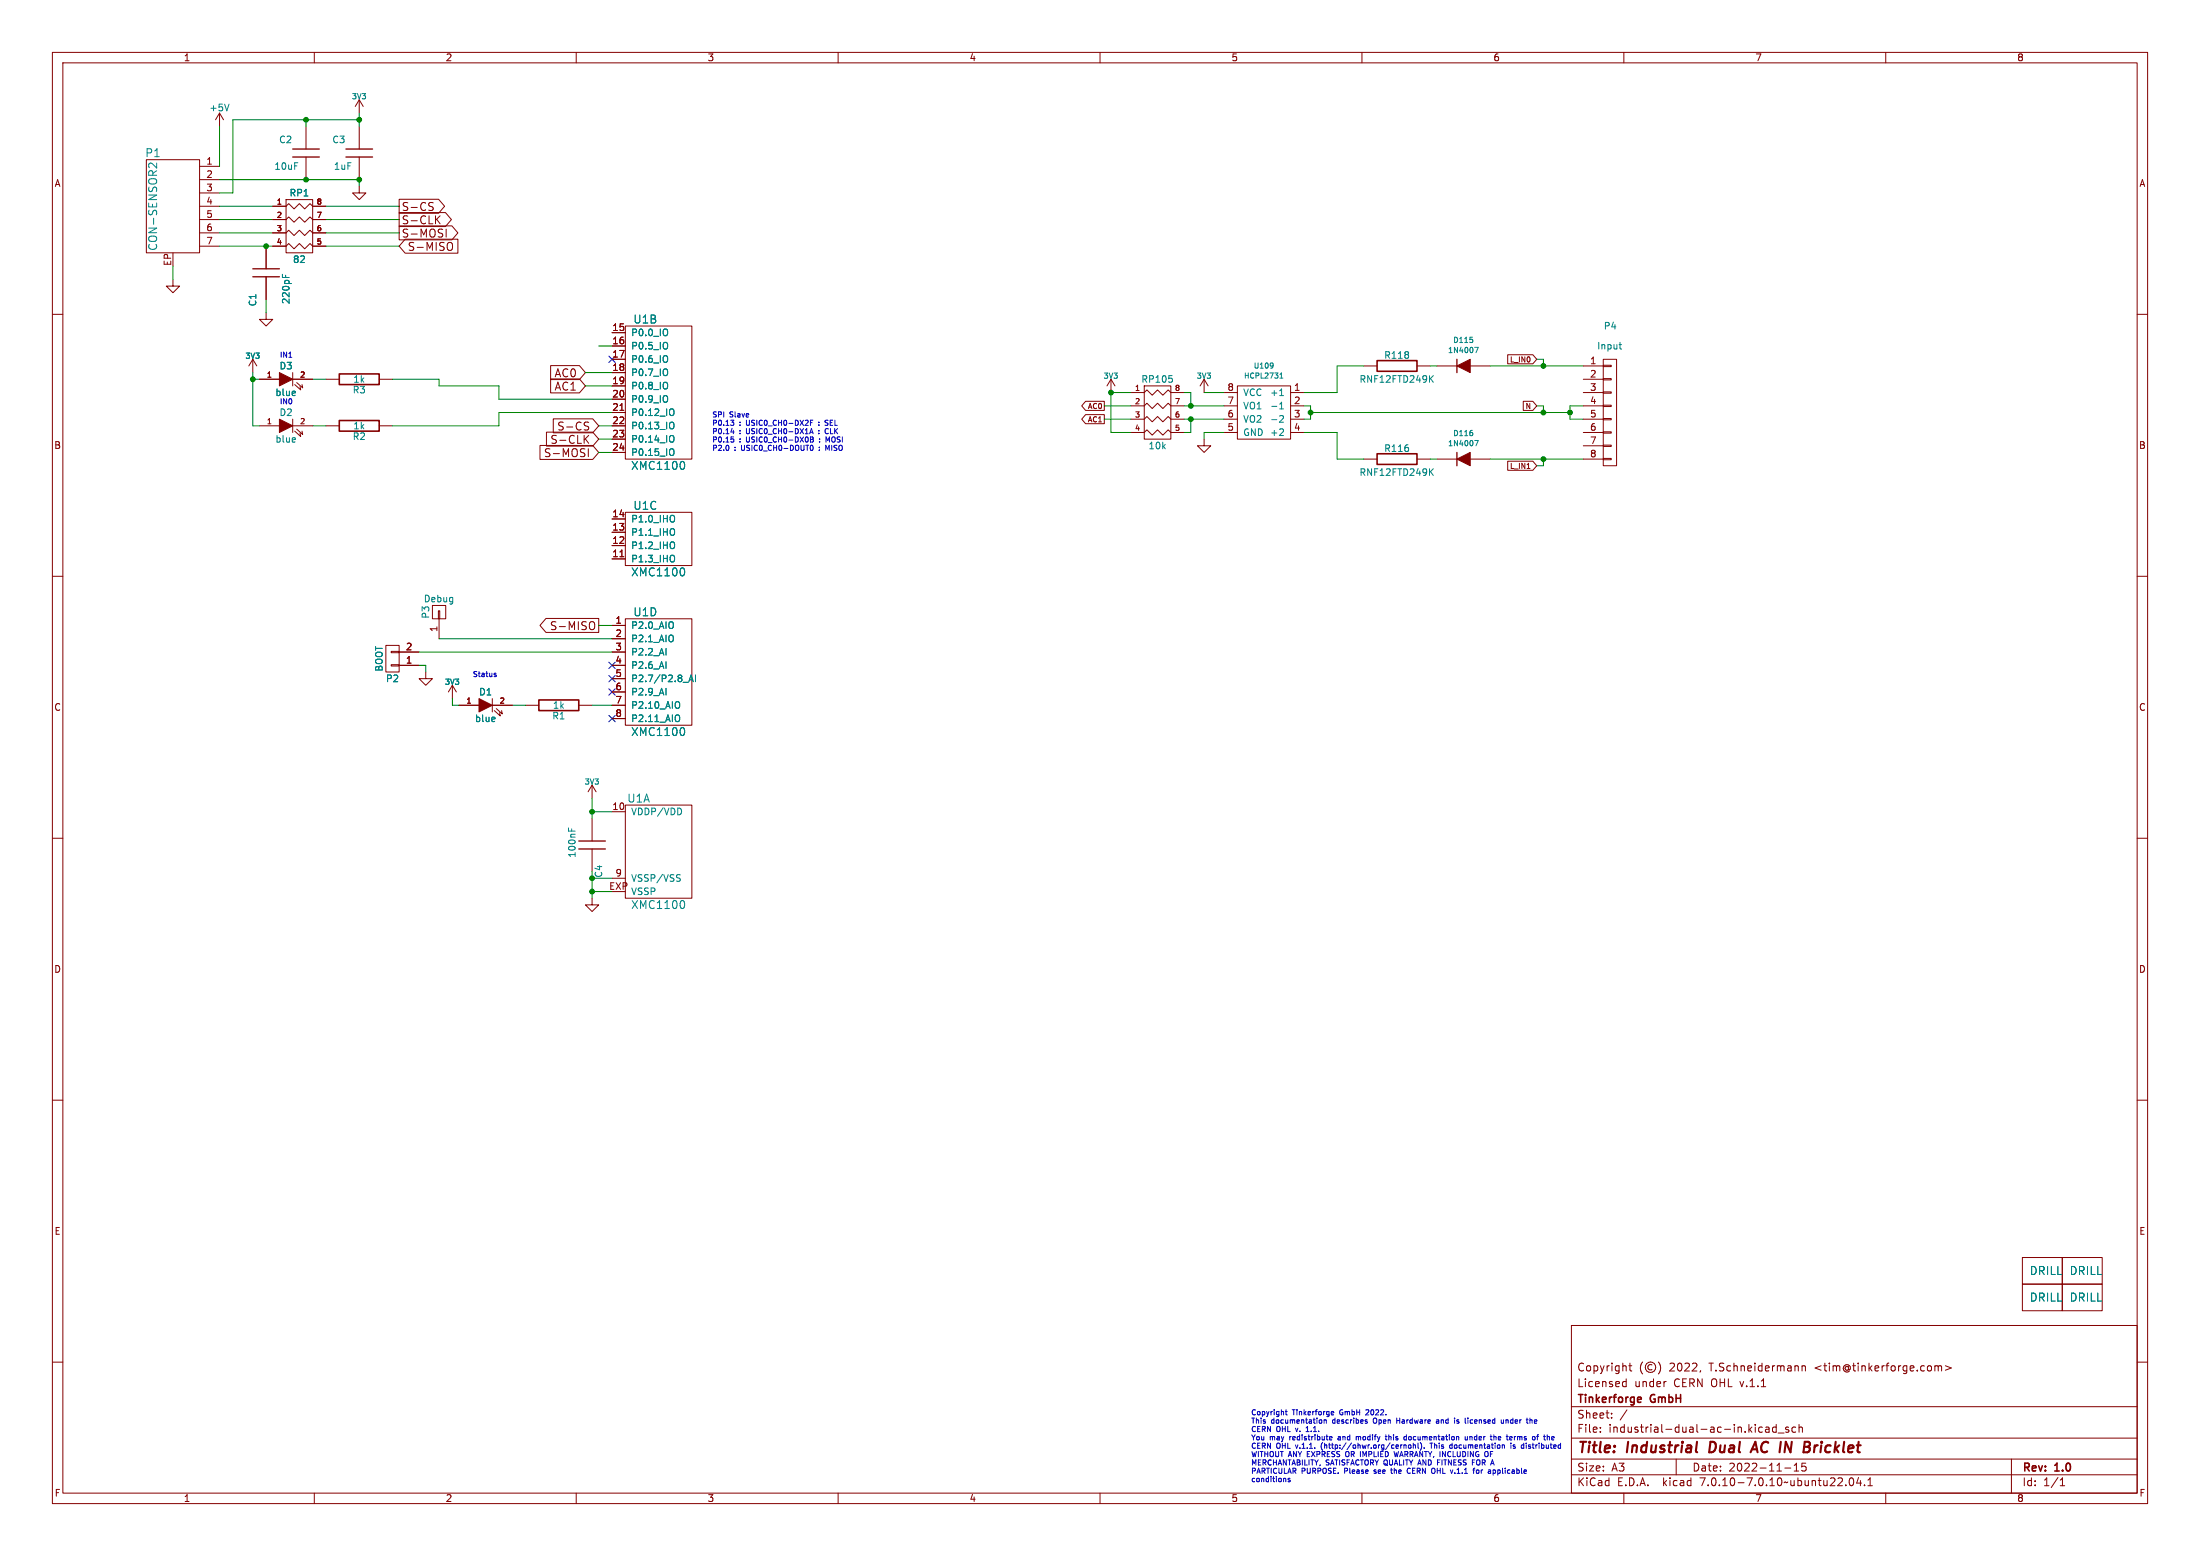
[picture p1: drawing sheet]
<svg xmlns="http://www.w3.org/2000/svg" width="420mm" height="297mm" viewBox="0 0 420 297" stroke-linecap="round" stroke-linejoin="round" font-family="sans-serif">
<g fill="none" stroke="#840000" stroke-width=".19">
<path d="M10 10h400v277h-400zM12 12h396v273h-396zM60 10v2M68.6 19.1v2.5M68.6 19.1l.7 1.2M68.6 19.1l-.8 1.2M110 10v2M160 10v2M210 10v2M260 10v2M310 10v2M360 10v2"/>
<path d="M27.9 30.5h10.2v17.8h-10.2zM38.1 39.4h3.8M38.1 31.8h3.8M38.1 34.3h3.8M38.1 36.8h3.8M41.9 21.6l-.8 1.3M41.9 21.6v2.5M41.9 21.6l.8 1.3M52.1 39.4h2.5l.5-.5 1 1 1-1 1.1 1 1-1 .5 .5h2.5M54.6 38.1h5.1v10.2h-5.1zM58.4 24.1v4.3M58.4 30v4.3"/>
<path d="M68.6 35.6v1.2h1.2l-1.2 1.3-1.3-1.3h1.3M68.6 24.1v4.3M68.6 30v4.3M76.2 38h7.5l1.2 1.4-1.2 1.3h-7.5zM82.1 39.4l.5 .1 .1 .4-.3 .3h-.3M82.1 38.7h.6M10 60h2M33 53.3v1.3h1.3l-1.3 1.3-1.3-1.3h1.3M38.1 41.9h3.8M38.1 44.5h3.8M38.1 47h3.8M50.8 59.7v1.3h1.3l-1.3 1.2-1.3-1.2h1.3"/>
<path d="M50.8 47v4.3M50.8 52.8v4.4M52.1 47h2.5l.5-.5 1 1 1-1 1.1 1 1-1 .5 .5h2.5M52.1 44.5h2.5l.5-.6 1 1.1 1-1.1 1.1 1.1 1-1.1 .5 .6h2.5M52.1 41.9h2.5l.5-.5 1 1 1-1 1.1 1 1-1 .5 .5h2.5M76.2 43.1h10.1l1.1 1.4-1.1 1.3h-10.1zM76.2 40.6h8.8l1.2 1.3-1.2 1.3h-8.8zM77.3 45.7h10.1v2.6h-10.1l-1.1-1.3zM83.4 41.8l.6 .9M84 41.2l-.9 .9M85.2 43.7v1.6M85.7 46.3a.51 .51 0 0 1 .7 .5v.5a.51 .51 0 0 1-.7 .5"/>
<path d="M408 60h2M48.3 68.6l.7 1.3M48.3 68.6v2.5M48.3 68.6l-.8 1.3M49.5 72.4h3.8M55.9 72.4h3.8M55.9 71.1v2.6M56.3 73.4l1.1 1-.1-.6M56.6 73l1.2 1-.1-.6M62.2 72.4h2.6M72.4 72.4h2.5M105.1 69.8h5.5l1.2 1.3-1.2 1.4h-5.5z"/>
<path d="M105.1 72.3h5.5l1.2 1.4-1.2 1.3h-5.5zM105.6 79.9h7.6l1.1 1.4-1.1 1.3h-7.6zM116.8 63.5h2.6M116.8 66h2.6M116.8 68.6h2.6M116.8 71.1h2.6M116.8 73.7h2.6M116.8 76.2h2.6M116.8 78.7h2.6M118.4 78.3h.7M119.4 62.2h12.7v25.4h-12.7zM207.2 79.1h3.6v1.8h-3.6l-.7-.9z"/>
<path d="M207.2 76.6h3.6v1.7h-3.6l-.7-.8zM212.1 72.4l.8 1.3M212.1 72.4v2.5M212.1 72.4l-.8 1.3M215.9 77.5h2.5l.5-.5 1.1 1 1-1 1 1 1-1 .5 .5h2.6M215.9 74.9h2.5l.5-.5 1.1 1 1-1 1 1 1-1 .5 .5h2.6M218.4 73.7h5.1v10.1h-5.1zM229.9 72.4l.7 1.3M229.9 72.4v2.5M229.9 72.4l-.8 1.3M233.7 74.9h2.5M233.7 77.5h2.5"/>
<path d="M236.2 73.7h10.2v10.1h-10.2zM246.4 74.9h2.5M246.4 77.5h2.5M260.3 69.9h2.6M270.5 69.9h2.5M274.3 69.9h3.8M280.7 69.9h3.8M287.8 67.7h4.8l.8 .9-.8 .8h-4.8zM290.8 76.6h1.8l.8 .9-.8 .8h-1.8zM302.3 69.9h3.8M302.3 72.4h3.8M302.3 74.9h3.8"/>
<path d="M302.3 77.5h3.8M306.1 68.6h2.5v20.3h-2.5zM306.1 79.9h1.5v.2h-1.5zM306.1 77.3h1.5v.3h-1.5zM306.1 74.8h1.5v.3h-1.5zM306.1 72.3h1.5v.2h-1.5zM306.1 69.7h1.5v.3h-1.5zM49.5 81.3h3.8M55.9 80v2.6M55.9 81.3h3.8M56.3 82.3l1.1 1-.1-.6M56.6 81.9l1.2 1-.1-.6"/>
<path d="M62.2 81.3h2.6M72.4 81.3h2.5M103.1 85h10.1l1.1 1.4-1.1 1.3h-10.1zM104.3 82.5h8.9l1.1 1.3-1.1 1.4h-8.9zM111.7 83.8l.7 .8M111.8 81.3l.4 .1 .2 .4-.3 .3h-.4M111.8 80.6h.6M112.3 85.6v1.6M112.4 83.1l-.9 .9M116.8 99.1h2.6M116.8 81.3h2.6M116.8 83.8h2.6"/>
<path d="M116.8 86.4h2.6M119.4 97.8h12.7v10.2h-12.7zM215.9 82.6h2.5l.5-.6 1.1 1.1 1-1.1 1 1.1 1-1.1 .5 .6h2.6M215.9 80h2.5l.5-.5 1.1 1 1-1 1 1 1-1 .5 .5h2.6M229.9 83.8v1.3h-1.3l1.3 1.3 1.2-1.3h-1.2M233.7 80h2.5M233.7 82.6h2.5M246.4 80h2.5M246.4 82.6h2.5M260.3 87.6h2.6M270.5 87.6h2.5M274.3 87.6h3.8"/>
<path d="M280.7 87.6h3.8M287.8 88h4.8l.8 .9-.8 .9h-4.8zM291.5 89.4h.6M302.3 80h3.8M302.3 82.6h3.8M302.3 85.1h3.8M302.3 87.6h3.8M306.1 87.5h1.5v.3h-1.5zM306.1 85h1.5v.2h-1.5zM306.1 82.4h1.5v.3h-1.5zM10 110h2M82.5 115.6h2.6v2.5h-2.6z"/>
<path d="M83.7 116.6h.2v1.5h-.2zM83.8 118.1v3.8M104.2 118h10.1v2.7h-10.1l-1.1-1.3zM112.9 118.7a.51 .51 0 0 1 .6 .5v.5a.51 .51 0 0 1-.6 .5M116.8 119.4h2.6M116.8 106.7h2.6M116.8 104.1h2.6M116.8 101.6h2.6M118.4 106.3h.7M119.4 118.1h12.7v20.3h-12.7zM408 110h2M73.7 123.2h2.5v5.1h-2.5z"/>
<path d="M74.7 124.3h1.5v.3h-1.5zM74.7 126.9h1.5v.2h-1.5zM76.2 124.5h3.8M76.2 127h3.8M81.3 128.3v1.2h1.2l-1.2 1.3-1.3-1.3h1.3M86.4 130.8l.7 1.3M86.4 130.8v2.6M86.4 130.8l-.8 1.3M87.6 134.6h3.8M94 134.6h3.8M94 133.4v2.5M94.4 135.6l1.1 1.1-.1-.7"/>
<path d="M94.7 135.3l1.2 1-.1-.7M100.3 134.6h2.6M110.5 134.6h2.5M116.8 121.9h2.6M116.8 124.5h2.6M116.8 127h2.6M116.8 129.5h2.6M116.8 132.1h2.6M116.8 134.6h2.6M116.8 137.2h2.6M10 160h2M113 149.9l.8 1.2"/>
<path d="M113 149.9v2.5M113 156.2v4.3M113 149.9l-.7 1.2M116.8 154.9h2.6M119.4 153.7h12.7v17.8h-12.7zM408 160h2M113 171.5v1.2h1.3l-1.3 1.3-1.2-1.3h1.2M113 162.1v4.3M116.8 167.6h2.6M10 210h2M408 210h2M10 260h2"/>
<path d="M300 253h108v32h-108zM313.6 260a1.73 1.73 0 0 0 0 2.3M316.6 260a1.72 1.72 0 0 1 0 2.3M386.1 240h7.6v5.1h-7.6zM386.1 245.1h7.6v5.1h-7.6zM393.7 240h7.6v5.1h-7.6zM393.7 245.1h7.6v5.1h-7.6zM408 260h2M300 278.5h108M300 274.5h108M300 268.5h108M305.5 273.2v.2"/>
<path d="M305.5 272.5v.1M307.7 270.5v.2M307.7 269.8v.1M309.9 264.6h.5M309.9 263.8h.5M310.4 263.2v1.5M310.6 269.1l-1.3 1.9M310.9 260.7h.6M311.2 260.2v1.3l.3 .2M315.4 260.5a.52 .52 0 0 0-.8 .5 .52 .52 0 0 0 .8 .4M317.9 263.7h.2M320 278.5v3"/>
<path d="M324.7 261.6l-.2 .3M335.7 273.1l.3 .3 .4-.1M336.4 272.5l-.4-.1-.3 .3M337.1 272.5h.6v.9M337.7 272.7l-.5 .1a.29 .29 0 0 0-.2 .3 .29 .29 0 0 0 .2 .3l.5-.1M339.1 272.5l-.4-.1-.3 .3 .1 .6h.6M339.1 271.9v1.5M339.4 273.5h1.2M341.4 272.5l-.3-.1-.2 .2v.2l.5 .2v.3h-.5M342.5 279.7l.4-.4v1.5M342.8 272.5l-.4-.1-.3 .3 .1 .6h.6M343.4 272.5l.3-.1 .3 .1 .1 .9"/>
<path d="M343.4 271.9v1.5M344 260.8l.2-.1 .4 .1 .1 .9M344 260.7v1M344.7 279.3h-.7l-.1 .7 .3-.1h.5l.1 .2-.1 .5-.2 .2-.6-.2M369.4 260.8l.4-.1 .2 .2M369.4 260.7v1M370 260.9l.2-.2 .4 .1 .1 .9M370 260.9v.8M371.4 260.7l1.1 .4-1.1 .4M384 278.5v6.5M60 285v2M110 285v2"/>
<path d="M160 285v2M210 285v2M260 285v2M300 281.5h108M310 285v2M340.7 280.2h1.2M342.5 280.8h.9M352.4 283.4v.2M353.2 282.2l.2-.1a.8 .8 0 0 1 .5 .7 .8 .8 0 0 1-.5 .8 .99 .99 0 0 1-.2-1.4zM354.8 282l-.4 1.1h1M355.2 282.6v1M355.9 283.4v.2"/>
<path d="M356.6 283.6h.8M356.6 282.5l.4-.4v1.5M360 285v2M393.3 283.6h.9M393.3 282.5l.4-.4v1.5"/>
<circle cx="315.1" cy="261" r="1"/>
</g>
<path d="M326.5 275.2l-.2 2h.5M334.2 277.2l.9-2 .4 2M334.5 276.6h.9M346.5 275.9l-.2 1.3M346.8 275.9l-.4 .4" fill="none" stroke="#840000" stroke-width=".4"/>
<path d="M64.8 71.4h7.6v2h-7.6zM262.9 68.8h7.6v2.1h-7.6zM64.8 80.3h7.6v2h-7.6zM262.9 86.6h7.6v2h-7.6zM102.9 133.6h7.6v2h-7.6zM313.1 266.7l.2 .3-.7 .2M313.3 267.6l-.2 .1" fill="none" stroke="#840000" stroke-width=".3"/>
<g fill="none" stroke="#008484" stroke-width=".19">
<path d="M43.7 19.9l-.4 1.3M29.9 31.1v1l-1.1-1-.3 .2-.1 .5M53.9 52.4v.6M54.5 52.5v.5M56.3 74.7l.1 .3-.6 .1M127.4 63v.9M127.4 65.5v.9M127.4 68.1v.9M127.4 70.6v.9M127.4 73.2v.9M127.4 75.7v.9M128.4 78l.1 .1a.81 .81 0 0 1-.1 1.2"/>
<path d="M223.2 71.7h.6M223.7 72.2l.1 .2-.1 .5M242.8 77.6h1M243 69.3v.6l-.1 .3M243 69.7v.2M244.3 75.5h.7M244.3 78h.7M244.3 77.1l.4-.3v1.2M244.3 71.5l.3-.3v1M244.3 72.2h.6M244.5 79.3l.4 .1 .1 .3-.8 .9h.8M273.1 72.2l.5 .8"/>
<path d="M273.6 71.7l-.7 .7M281.1 64.9v.4M281.5 66.3h.7l-.4 1M309.1 65.8h.5M309.3 66.4l.3 .2M56.3 83.6l.1 .3-.6 .1M128.4 80.6l.1 .1a.81 .81 0 0 1-.1 1.2M128.4 83.1l.1 .1a.81 .81 0 0 1-.1 1.2M128.4 85.7h.1a.81 .81 0 0 1-.1 1.2M128.6 98.4a.9 .9 0 0 1 0 1.2M130.5 88.1l.2 .6-.2 .8M244.9 81.9l.1 .2v.3l-.8 .7h.8"/>
<path d="M273.1 90l.5 .7M273.6 89.5l-.7 .7M281.1 82.6v.5M281.5 84.1h.7l-.4 1M128.6 106.1a.9 .9 0 0 1 0 1.1M128.6 101a.9 .9 0 0 1 0 1.1M128.6 103.5a.9 .9 0 0 1 0 1.2M130.5 108.5l.2 .5-.2 .8M94.4 137l.1 .2-.6 .1M129.6 134a.9 .9 0 0 1 0 1.1M129.6 136.5a.9 .9 0 0 1 0 1.2M130.4 130.2h1"/>
<path d="M130.5 138.9l.2 .6-.2 .8M131.5 130.1l.4-1.3 .4 1.3M131.6 129.8h.6M132.8 128.8v1.3M108.5 158v.6M109.1 158.2v.4M130.1 154.6v.6M129.4 166.9l.5 .1M129.6 167.6l.3 .3-.3 .3M130.5 172l.2 .5-.2 .8"/>
</g>
<path d="M55.9 28.4h5.1M55.9 30h5.1M66 28.4h5.1M66 30h5.1M48.3 51.3h5M48.3 52.8h5M278.1 68.6v2.5M278.1 86.4v2.5M110.5 162.1h5.1M110.5 160.5h5.1" fill="none" stroke="#840000" stroke-width=".25"/>
<g fill="#840000" stroke="#840000" stroke-width=".19">
<path d="M53.3 71.1l2.6 1.3-2.6 1.3z"/>
<path d="M91.4 133.4l2.6 1.2-2.6 1.3z"/>
<path d="M278.1 69.9l2.6-1.3v2.5z"/>
<path d="M278.1 87.6l2.6-1.2v2.5z"/>
<path d="M53.3 80l2.6 1.3-2.6 1.3z"/>
</g>
<g fill="none" stroke="#0000c2" stroke-width=".19">
<path d="M55.1 68.2h.6M139.5 82.5h.6M139.6 83.4h.4M139.9 80.6l.2 .2v.2l-.2 .2M139.9 83.8l.2 .2v.2l-.2 .2M140 82.1v.7M140.1 80.2l-.3 .4M154.6 82.8l.3-1 .3 1M154.7 82.5h.4M154.7 80.7h.3M154.7 83.4l.5 .1v.2l-.2 .2M154.7 83.9h.3"/>
<path d="M154.8 85h.1a.48 .48 0 0 1 .4 .5 .48 .48 0 0 1-.5 .4M155 83.9l.3 .2-.1 .2-.5 .1M155.2 80.2h-.5v1M156.3 81.1v.1M156.3 80.6v.1M156.3 82.2v.1M156.3 82.7v.1M156.4 85.9v.1M156.4 85.4v.1M156.5 84.3v.1M156.5 83.8v.1M157.5 81.1l.4 .1"/>
<path d="M157.8 81.8a.53 .53 0 0 0-.3 .5 .53 .53 0 0 0 .3 .5M157.9 80.2h-.2l-.2 .2 .1 .2 .3 .1M158 85.7l-.4-.7v1M158 84.1l-.3-.7v1M94.5 128.8l.3 .2-.4 .2M94.5 128.5h.2M245.4 269.4h.3M245.5 269.1v.8l.2 .2M249.3 273.3h.6M249.5 272.4l-.2 .2M252 271l.4 .2-.1 .4-.3 .1M252.3 275.6v.9"/>
<path d="M252.8 271.1h.4v.6M252.8 271v.7M253.8 274.5l.5-.1-.1-.2h-.2l-.2 .1 .1 .5h.3M254.1 269.6l.2-.2 .3 .2-.5 .1M254.1 269.9l.2 .2 .3-.1M255.6 274.2h-.1M255.6 274.5l-.2 .1 .2 .3M256.9 277.2v.5l.1 .3M258.9 274.2v.7M259.3 274.2l-.4 .1M260.8 269.1l-.1 .1M260.9 271.3l.1 .2-.1 .2"/>
<path d="M260.9 271l.1 .1M261.3 269.5l-.6 .6h.6M262.3 270.7l-.1 .3 .1 .6M264.4 274.2h.4M264.6 273.9v.8l.2 .2M266.1 277.1l.3 .9 .2-.7 .1 .7M266.6 270.7v1M266.6 271.1h.6M268 275.9l.4-.1v.7M268.1 274.8h.4M268.1 274.2h.4M268.5 273.9v1"/>
<path d="M269 275.8h.2l.2 .2v.3l-.2 .2-.3-.2zM269.8 275.9l.4-.1v.7M269.8 275.5v1M270.7 275.5v.8l.1 .2M271.2 275.4a1.16 1.16 0 0 1 0 1.4M271.9 276.4v.1M273.2 275.5v1M274.2 271.1h.4l.1 .6M274.4 279.1h.4M274.7 271.2l-.5 .2 .1 .3 .4-.1M276.8 275.8h.4M276.8 276.4h.4"/>
<path d="M277.2 275.5v1M278.5 271.1l-.3-.1-.1 .2 .4 .3M278.5 271.5l-.1 .2-.3-.1M279.7 274.2l.1 .6h.3M280.1 274.2v.7M280.6 274.2v.7M280.8 271l-.1 .2v.3l.1 .2M280.9 274.2l-.3 .1M281.1 279.1h.3M284.1 277.2v.7M284.5 277.5h.4M284.5 277.1v.9"/>
<path d="M285.2 274.3l.4-.1v.7M287 271.6h-.4M287 271v.7M287.2 275.8v.7M287.5 271.1h.4v.6M287.5 271v.7M288.4 275.5v.1M288.4 275.8v.7M289.1 274.2v.7M289.2 275.8h-.2l-.1 .1 .3 .3v.2h-.3M289.3 274.2l-.2 .2M291.4 275.5v.1"/>
<path d="M291.4 275.8v.7M292.2 271l.3 .1v.6M293.1 271l-.2 .1v.4l.2 .2M293.3 274.2h.4M293.4 271.2l-.5 .1M293.7 273.9h-.2M296.4 274.2h.2l.1 .2-.5 .1M296.6 274.8l-.2 .1M245.3 282.2l.2 .1v.5M246.3 282.2h-.3l-.1 .1 .4 .2v.3h-.4M262.3 281.2h.1M262.4 280.6l-.1 .1 .1 .2"/>
<path d="M265.5 280.6h.3M265.6 280.2v.9l.2 .1M268.6 280.8l.2 .4 .4-.1M268.8 280.3l-.2 .4M269.2 280.3h.1M273.9 280.4v.7M281.9 280.6h.3l.2 .2v.2l-.2 .2-.4-.2zM285.1 280.6l.4 .2v.3l-.4 .1"/>
</g>
<g fill="none" stroke="#008400" stroke-width=".19">
<path d="M41.9 34.3h26.7v1.3M41.9 39.4h10.2M41.9 24.1v7.7M58.4 22.9v1.2M62.2 39.4h14M68.6 21.6v2.5M68.6 22.9h-24.2v13.9h-2.5M33 50.8v2.5M41.9 41.9h10.2M41.9 47h10.2M41.9 44.5h10.2M50.8 57.2v2.5"/>
<path d="M62.2 41.9h14M62.2 47h14M62.2 44.5h14M48.3 72.4h1.2M48.3 71.1v10.2h1.2M59.7 72.4h2.5M74.9 72.4h8.9v1.3h11.4v2.5h21.6M111.8 73.7h5M111.8 71.1h5M114.3 66h2.5M116.8 78.7h-21.6v2.6h-20.3M210.8 77.5h5.1"/>
<path d="M215.9 74.9h-3.8v7.7h3.8M226.1 77.5h7.6M226.1 74.9h1.2v2.6M229.9 74.9h3.8M248.9 77.5h1.3v2.5h-1.3M250.2 78.7h49.5M260.3 69.9h-5v5h-6.4M273 69.9h1.3M284.5 69.9h17.8M293.4 77.5h1.2v1.2M293.4 68.6h1.2v1.3M302.3 77.5h-2.6v2.5h2.6"/>
<path d="M59.7 81.3h2.5M114.3 81.3h2.5M114.3 83.8h2.5M114.3 86.4h2.5M210.8 80h5.1M226.1 80h7.6M227.3 80v2.6h-1.2M233.7 82.6h-3.8v1.2M248.9 82.6h6.4v5h5M273 87.6h1.3M284.5 87.6h17.8M294.6 87.6v1.3h-1.2"/>
<path d="M114.3 119.4h2.5M80 124.5h36.8M80 127h1.3v1.3M83.8 121.9h33M86.4 133.4v1.2h1.2M97.8 134.6h2.5M113 134.6h3.8M113 152.4v3.8M113 154.9h3.8M113 166.4v5.1M113 170.2h3.8M113 167.6h3.8"/>
</g>
<path d="M116.2 68l1.2 1.2M117.4 68l-1.2 1.2M116.2 136.6l1.2 1.2M116.2 131.5l1.2 1.2M116.2 128.9l1.2 1.2M116.2 126.4l1.2 1.2M117.4 136.6l-1.2 1.2M117.4 131.5l-1.2 1.2M117.4 128.9l-1.2 1.2M117.4 126.4l-1.2 1.2" fill="none" stroke="#000084" stroke-width=".19"/>
<g fill="#008400" stroke="#008400" stroke-width=".19">
<circle cx="227.3" cy="77.5" r=".46"/>
<circle cx="227.3" cy="80" r=".46"/>
<circle cx="212.1" cy="74.9" r=".46"/>
<circle cx="50.8" cy="47" r=".46"/>
<circle cx="58.4" cy="22.9" r=".46"/>
<circle cx="68.6" cy="22.9" r=".46"/>
<circle cx="48.3" cy="72.4" r=".46"/>
<circle cx="58.4" cy="34.3" r=".46"/>
<circle cx="299.7" cy="78.7" r=".46"/>
<circle cx="250.2" cy="78.7" r=".46"/>
<circle cx="294.6" cy="78.7" r=".46"/>
<circle cx="294.6" cy="69.9" r=".46"/>
<circle cx="294.6" cy="87.6" r=".46"/>
<circle cx="113" cy="154.9" r=".46"/>
<circle cx="113" cy="170.2" r=".46"/>
<circle cx="113" cy="167.6" r=".46"/>
<circle cx="68.6" cy="34.3" r=".46"/>
</g>
<g font-size="2.8" fill="#840000">
<text x="301" y="277.9">Title:</text>
<text x="310.6" y="277.9">Industrial</text>
<text x="327.2" y="277.9">Dual</text>
<text x="336.2" y="277.9">AC IN</text>
<text x="347.6" y="277.9">Bricklet</text>
</g>
<g font-size="2.1" fill="#008484">
<text x="27.6" y="30.2">P1</text>
<text x="30.2" y="48" transform="rotate(-90 30.2 48)">CON-SENSOR2</text>
<text x="120.8" y="62">U1B</text>
<text x="120.4" y="89.9">XMC1100</text>
<text x="120.8" y="97.5">U1C</text>
<text x="120.4" y="110.2">XMC1100</text>
<text x="120.8" y="117.8">U1D</text>
<text x="120.4" y="140.7">XMC1100</text>
<text x="119.7" y="153.4">U1A</text>
<text x="120.4" y="173.7">XMC1100</text>
<text x="387.4" y="243.6">DRILL</text>
<text x="395" y="243.6">DRILL</text>
<text x="387.4" y="248.6">DRILL</text>
<text x="395" y="248.6">DRILL</text>
</g>
<g font-size="2.1" fill="#840000">
<text x="76.6" y="40.5">S-CS</text>
<text x="76.6" y="45.5">S-MOSI</text>
<text x="76.6" y="43">S-CLK</text>
<text x="77.7" y="48.1">S-MISO</text>
<text x="105.8" y="72.2">AC0</text>
<text x="105.8" y="74.8">AC1</text>
<text x="106.3" y="82.4">S-CS</text>
<text x="103.8" y="87.5">S-MOSI</text>
<text x="105" y="84.9">S-CLK</text>
<text x="104.9" y="120.5">S-MISO</text>
<text x="301" y="262">Copyright</text>
<text x="318.7" y="262">2022,</text>
<text x="326.5" y="262">T.Schneidermann</text>
<text x="346.7" y="262">&lt;tim@tinkerforge.com&gt;</text>
<text x="301" y="268.2">Tinkerforge</text>
<text x="301" y="265">Licensed</text>
<text x="312" y="265">under</text>
<text x="315.2" y="268.2">GmbH</text>
<text x="319.6" y="265">CERN OHL v.1.1</text>
<text x="301" y="273.7">File:</text>
<text x="301" y="271">Sheet:</text>
<text x="307.1" y="273.7">industrial-dual-ac-in.kicad_sch</text>
<text x="301" y="281.1">Size:</text>
<text x="307.6" y="281.1">A3</text>
<text x="323" y="281.1">Date:</text>
<text x="330" y="281.1">2022-11-15</text>
<text x="386" y="281.3">Rev:</text>
<text x="392.4" y="281.3">1.0</text>
<text x="301" y="283.9">KiCad</text>
<text x="308.7" y="283.9">E.D.A.</text>
<text x="317.6" y="283.9">kicad</text>
<text x="324.8" y="283.9">7.0.10-7.0.10~ubuntu22.04.1</text>
<text x="386" y="283.9">Id:</text>
<text x="390.1" y="283.9">1/1</text>
</g>
<g font-size="1.8" fill="#840000">
<text x="35" y="11.9">1</text>
<text x="85" y="11.9">2</text>
<text x="135" y="11.9">3</text>
<text x="185" y="11.9">4</text>
<text x="235" y="11.9">5</text>
<text x="285" y="11.9">6</text>
<text x="335" y="11.9">7</text>
<text x="385" y="11.9">8</text>
<text x="10.3" y="35.9">A</text>
<text x="39.3" y="31.5">1</text>
<text x="39.3" y="34">2</text>
<text x="408.3" y="35.9">A</text>
<text x="39.3" y="36.6">3</text>
<text x="39.3" y="39.1">4</text>
<text x="39.3" y="41.7">5</text>
<text x="39.3" y="44.2">6</text>
<text x="39.3" y="46.7">7</text>
<text x="32.8" y="50.8" transform="rotate(-90 32.8 50.8)">EP</text>
<text x="116.8" y="63.2">15</text>
<text x="116.8" y="65.8">16</text>
<text x="116.8" y="68.3">17</text>
<text x="116.8" y="70.9">18</text>
<text x="303.5" y="69.6">1</text>
<text x="116.8" y="73.4">19</text>
<text x="116.8" y="75.9">20</text>
<text x="234.2" y="77.2">7</text>
<text x="234.2" y="74.7">8</text>
<text x="246.9" y="74.7">1</text>
<text x="246.9" y="77.2">2</text>
<text x="303.5" y="72.1">2</text>
<text x="303.5" y="74.7">3</text>
<text x="303.5" y="77.2">4</text>
<text x="116.8" y="78.5">21</text>
<text x="116.8" y="81">22</text>
<text x="116.8" y="83.6">23</text>
<text x="234.2" y="82.3">5</text>
<text x="234.2" y="79.8">6</text>
<text x="246.9" y="79.8">3</text>
<text x="246.9" y="82.3">4</text>
<text x="303.5" y="79.8">5</text>
<text x="303.5" y="82.3">6</text>
<text x="10.3" y="85.9">B</text>
<text x="116.8" y="86.1">24</text>
<text x="303.5" y="84.8">7</text>
<text x="303.5" y="87.4">8</text>
<text x="408.2" y="85.9">B</text>
<text x="116.8" y="101.3">13</text>
<text x="116.8" y="98.8">14</text>
<text x="116.8" y="106.4">11</text>
<text x="116.8" y="103.9">12</text>
<text x="117.4" y="119.1">1</text>
<text x="77.4" y="124.2">2</text>
<text x="83.6" y="120.7" transform="rotate(-90 83.6 120.7)">1</text>
<text x="117.4" y="121.7">2</text>
<text x="117.4" y="124.2">3</text>
<text x="77.4" y="126.7">1</text>
<text x="117.4" y="126.7">4</text>
<text x="117.4" y="129.3">5</text>
<text x="117.4" y="131.8">6</text>
<text x="10.3" y="135.9">C</text>
<text x="117.4" y="134.4">7</text>
<text x="117.4" y="136.9">8</text>
<text x="408.2" y="135.9">C</text>
<text x="116.8" y="154.7">10</text>
<text x="117.4" y="167.4">9</text>
<text x="116.2" y="169.9">EXP</text>
<text x="10.3" y="185.9">D</text>
<text x="408.2" y="185.9">D</text>
<text x="10.3" y="235.9">E</text>
<text x="408.3" y="235.9">E</text>
<text x="10.3" y="285.9">F</text>
<text x="35" y="286.9">1</text>
<text x="85" y="286.9">2</text>
<text x="135" y="286.9">3</text>
<text x="185" y="286.9">4</text>
<text x="235" y="286.9">5</text>
<text x="285" y="286.9">6</text>
<text x="335" y="286.9">7</text>
<text x="385" y="286.9">8</text>
<text x="408.3" y="285.9">F</text>
</g>
<g font-size="1.8" fill="#008484">
<text x="39.9" y="21.4">+5V</text>
<text x="53.2" y="27.5">C2</text>
<text x="63.3" y="27.5">C3</text>
<text x="52.3" y="32.6">10uF</text>
<text x="63.7" y="32.6">1uF</text>
<text x="55.2" y="37.7">RP1</text>
<text x="55.8" y="50.4">82</text>
<text x="49.1" y="58.6" transform="rotate(-90 49.1 58.6)">C1</text>
<text x="55.5" y="58.1" transform="rotate(-90 55.5 58.1)">220pF</text>
<text x="120.4" y="64.4">P0.0_IO</text>
<text x="306.1" y="63.1">P4</text>
<text x="53.3" y="70.7">D3</text>
<text x="120.4" y="66.9">P0.5_IO</text>
<text x="120.4" y="69.4">P0.6_IO</text>
<text x="120.4" y="72">P0.7_IO</text>
<text x="264.1" y="68.7">R118</text>
<text x="304.8" y="66.9">Input</text>
<text x="52.5" y="75.8">blue</text>
<text x="67.2" y="75.3">R3</text>
<text x="67.4" y="73.3">1k</text>
<text x="120.4" y="74.5">P0.8_IO</text>
<text x="120.4" y="77.1">P0.9_IO</text>
<text x="217.8" y="73.3">RP105</text>
<text x="237.2" y="75.8">VCC</text>
<text x="242.4" y="75.8">+1</text>
<text x="259.4" y="73.3">RNF12FTD249K</text>
<text x="53.3" y="79.6">D2</text>
<text x="67.4" y="82.1">1k</text>
<text x="120.4" y="79.6">P0.12_IO</text>
<text x="120.4" y="82.1">P0.13_IO</text>
<text x="237.2" y="83.4">GND +2</text>
<text x="237.2" y="80.9">VO2</text>
<text x="237.2" y="78.3">VO1</text>
<text x="242.4" y="80.9">-2</text>
<text x="52.5" y="84.7">blue</text>
<text x="67.2" y="84.2">R2</text>
<text x="120.4" y="84.7">P0.14_IO</text>
<text x="120.4" y="87.2">P0.15_IO</text>
<text x="219.2" y="86">10k</text>
<text x="264.1" y="86.5">R116</text>
<text x="259.4" y="91">RNF12FTD249K</text>
<text x="120.4" y="99.9">P1.0_IHO</text>
<text x="120.4" y="107.5">P1.3_IHO</text>
<text x="120.4" y="105">P1.2_IHO</text>
<text x="120.4" y="102.5">P1.1_IHO</text>
<text x="80.8" y="115.2">Debug</text>
<text x="82.1" y="118.2" transform="rotate(-90 82.1 118.2)">P3</text>
<text x="120.4" y="120.2">P2.0_AIO</text>
<text x="120.4" y="122.8">P2.1_AIO</text>
<text x="120.4" y="125.3">P2.2_AI</text>
<text x="73.3" y="128.3" transform="rotate(-90 73.3 128.3)">BOOT</text>
<text x="73.6" y="130.4">P2</text>
<text x="120.4" y="127.9">P2.6_AI</text>
<text x="120.4" y="130.4">P2.7/P2.8_AI</text>
<text x="91.4" y="132.9">D1</text>
<text x="105.3" y="137.5">R1</text>
<text x="105.5" y="135.5">1k</text>
<text x="120.4" y="132.9">P2.9_AI</text>
<text x="120.4" y="135.5">P2.10_AIO</text>
<text x="90.6" y="138">blue</text>
<text x="120.4" y="138">P2.11_AIO</text>
<text x="120.4" y="155.8">VDDP/VDD</text>
<text x="110.1" y="163.8" transform="rotate(-90 110.1 163.8)">100nF</text>
<text x="115.2" y="167.6" transform="rotate(-90 115.2 167.6)">C4</text>
<text x="120.4" y="168.5">VSSP/VSS</text>
<text x="120.4" y="171">VSSP</text>
</g>
<g font-size="1.4" fill="#008484">
<text x="67" y="19.2">3V3</text>
<text x="277.3" y="65.7">D115</text>
<text x="46.7" y="68.7">3V3</text>
<text x="239.2" y="70.5">U109</text>
<text x="276.3" y="67.6">1N4007</text>
<text x="210.6" y="72.5">3V3</text>
<text x="228.3" y="72.5">3V3</text>
<text x="237.4" y="72.5">HCPL2731</text>
<text x="277.3" y="83.4">D116</text>
<text x="276.3" y="85.4">1N4007</text>
<text x="84.8" y="130.9">3V3</text>
<text x="111.5" y="150">3V3</text>
</g>
<g font-size="1.4" fill="#840000">
<text x="52.7" y="39.1">1</text>
<text x="52.7" y="41.7">2</text>
<text x="60.3" y="41.7">7</text>
<text x="60.3" y="39.1">8</text>
<text x="52.7" y="44.2">3</text>
<text x="52.7" y="46.7">4</text>
<text x="60.3" y="46.7">5</text>
<text x="60.3" y="44.2">6</text>
<text x="288.1" y="69.4">L_IN0</text>
<text x="50.8" y="72.1">1</text>
<text x="57.2" y="72.1">2</text>
<text x="216.6" y="74.7">1</text>
<text x="216.6" y="77.2">2</text>
<text x="224.2" y="77.2">7</text>
<text x="224.2" y="74.7">8</text>
<text x="50.8" y="81">1</text>
<text x="57.2" y="81">2</text>
<text x="207.5" y="80.8">AC1</text>
<text x="207.5" y="78.3">AC0</text>
<text x="216.6" y="79.8">3</text>
<text x="216.6" y="82.3">4</text>
<text x="224.2" y="82.3">5</text>
<text x="224.2" y="79.8">6</text>
<text x="291.1" y="78.3">N</text>
<text x="288.1" y="89.7">L_IN1</text>
<text x="88.9" y="134.4">1</text>
<text x="95.3" y="134.4">2</text>
</g>
<g font-size="1.4" fill="#0000c2">
<text x="53.3" y="68.3">IN1</text>
<text x="53.3" y="77.2">IN0</text>
<text x="135.9" y="79.7">SPI</text>
<text x="135.9" y="81.3">P0.13</text>
<text x="135.9" y="82.9">P0.14</text>
<text x="139.3" y="79.7">Slave</text>
<text x="141.2" y="81.3">:</text>
<text x="141.2" y="82.9">:</text>
<text x="142.7" y="81.3">USIC0_CH0-DX2F</text>
<text x="142.7" y="82.9">USIC0_CH0-DX1A</text>
<text x="158.2" y="81.3">SEL</text>
<text x="158.2" y="82.9">CLK</text>
<text x="135.9" y="84.5">P0.15</text>
<text x="135.9" y="86.1">P2.0</text>
<text x="140.3" y="86.1">:</text>
<text x="141.2" y="84.5">:</text>
<text x="141.7" y="86.1">USIC0_CH0-DOUT0</text>
<text x="142.7" y="84.5">USIC0_CH0-DX0B</text>
<text x="158.3" y="86.1">MISO</text>
<text x="158.4" y="84.5">MOSI</text>
<text x="90.2" y="129.3">Status</text>
<text x="238.8" y="270.2">Copyright</text>
<text x="238.8" y="271.8">This</text>
<text x="238.8" y="273.4">CERN</text>
<text x="238.8" y="275">You</text>
<text x="242.4" y="275">may</text>
<text x="242.7" y="271.8">documentation</text>
<text x="243.7" y="273.4">OHL</text>
<text x="246.4" y="275">redistribute</text>
<text x="246.8" y="270.2">Tinkerforge</text>
<text x="247.6" y="273.4">v.</text>
<text x="249.8" y="273.4">1.1.</text>
<text x="254.6" y="271.8">describes</text>
<text x="255.9" y="275">and</text>
<text x="256" y="270.2">GmbH</text>
<text x="259.6" y="275">modify</text>
<text x="261.2" y="270.2">2022.</text>
<text x="262.7" y="271.8">Open</text>
<text x="265.5" y="275">this</text>
<text x="267.3" y="271.8">Hardware</text>
<text x="269.3" y="275">documentation</text>
<text x="275.2" y="271.8">and</text>
<text x="278.9" y="271.8">is</text>
<text x="281.2" y="271.8">licensed</text>
<text x="281.2" y="275">under</text>
<text x="286.4" y="275">the</text>
<text x="288.3" y="271.8">under</text>
<text x="289.7" y="275">terms</text>
<text x="293.5" y="271.8">the</text>
<text x="294.8" y="275">of</text>
<text x="238.8" y="276.6">CERN</text>
<text x="238.8" y="278.2">WITHOUT ANY EXPRESS</text>
<text x="238.8" y="279.8">MERCHANTABILITY,</text>
<text x="238.8" y="281.4">PARTICULAR</text>
<text x="243.7" y="276.6">OHL</text>
<text x="247.6" y="276.6">v.1.1.</text>
<text x="248.5" y="281.4">PURPOSE.</text>
<text x="252.7" y="276.6">(http://ohwr.org/cernohl).</text>
<text x="253.1" y="279.8">SATISFACTORY QUALITY AND</text>
<text x="256.9" y="281.4">Please</text>
<text x="257.4" y="278.2">OR</text>
<text x="260.4" y="278.2">IMPLIED</text>
<text x="262.8" y="281.4">see</text>
<text x="266.3" y="281.4">the</text>
<text x="267.2" y="278.2">WARRANTY, INCLUDING</text>
<text x="269.6" y="281.4">CERN</text>
<text x="273.8" y="276.6">This</text>
<text x="274.6" y="281.4">OHL</text>
<text x="275.1" y="279.8">FITNESS</text>
<text x="277.7" y="276.6">documentation</text>
<text x="278.5" y="281.4">v.1.1</text>
<text x="282" y="279.8">FOR</text>
<text x="283" y="281.4">for</text>
<text x="286.1" y="281.4">applicable</text>
<text x="289.7" y="276.6">is</text>
<text x="291.9" y="276.6">distributed</text>
<text x="238.8" y="283">conditions</text>
</g>
</svg>
